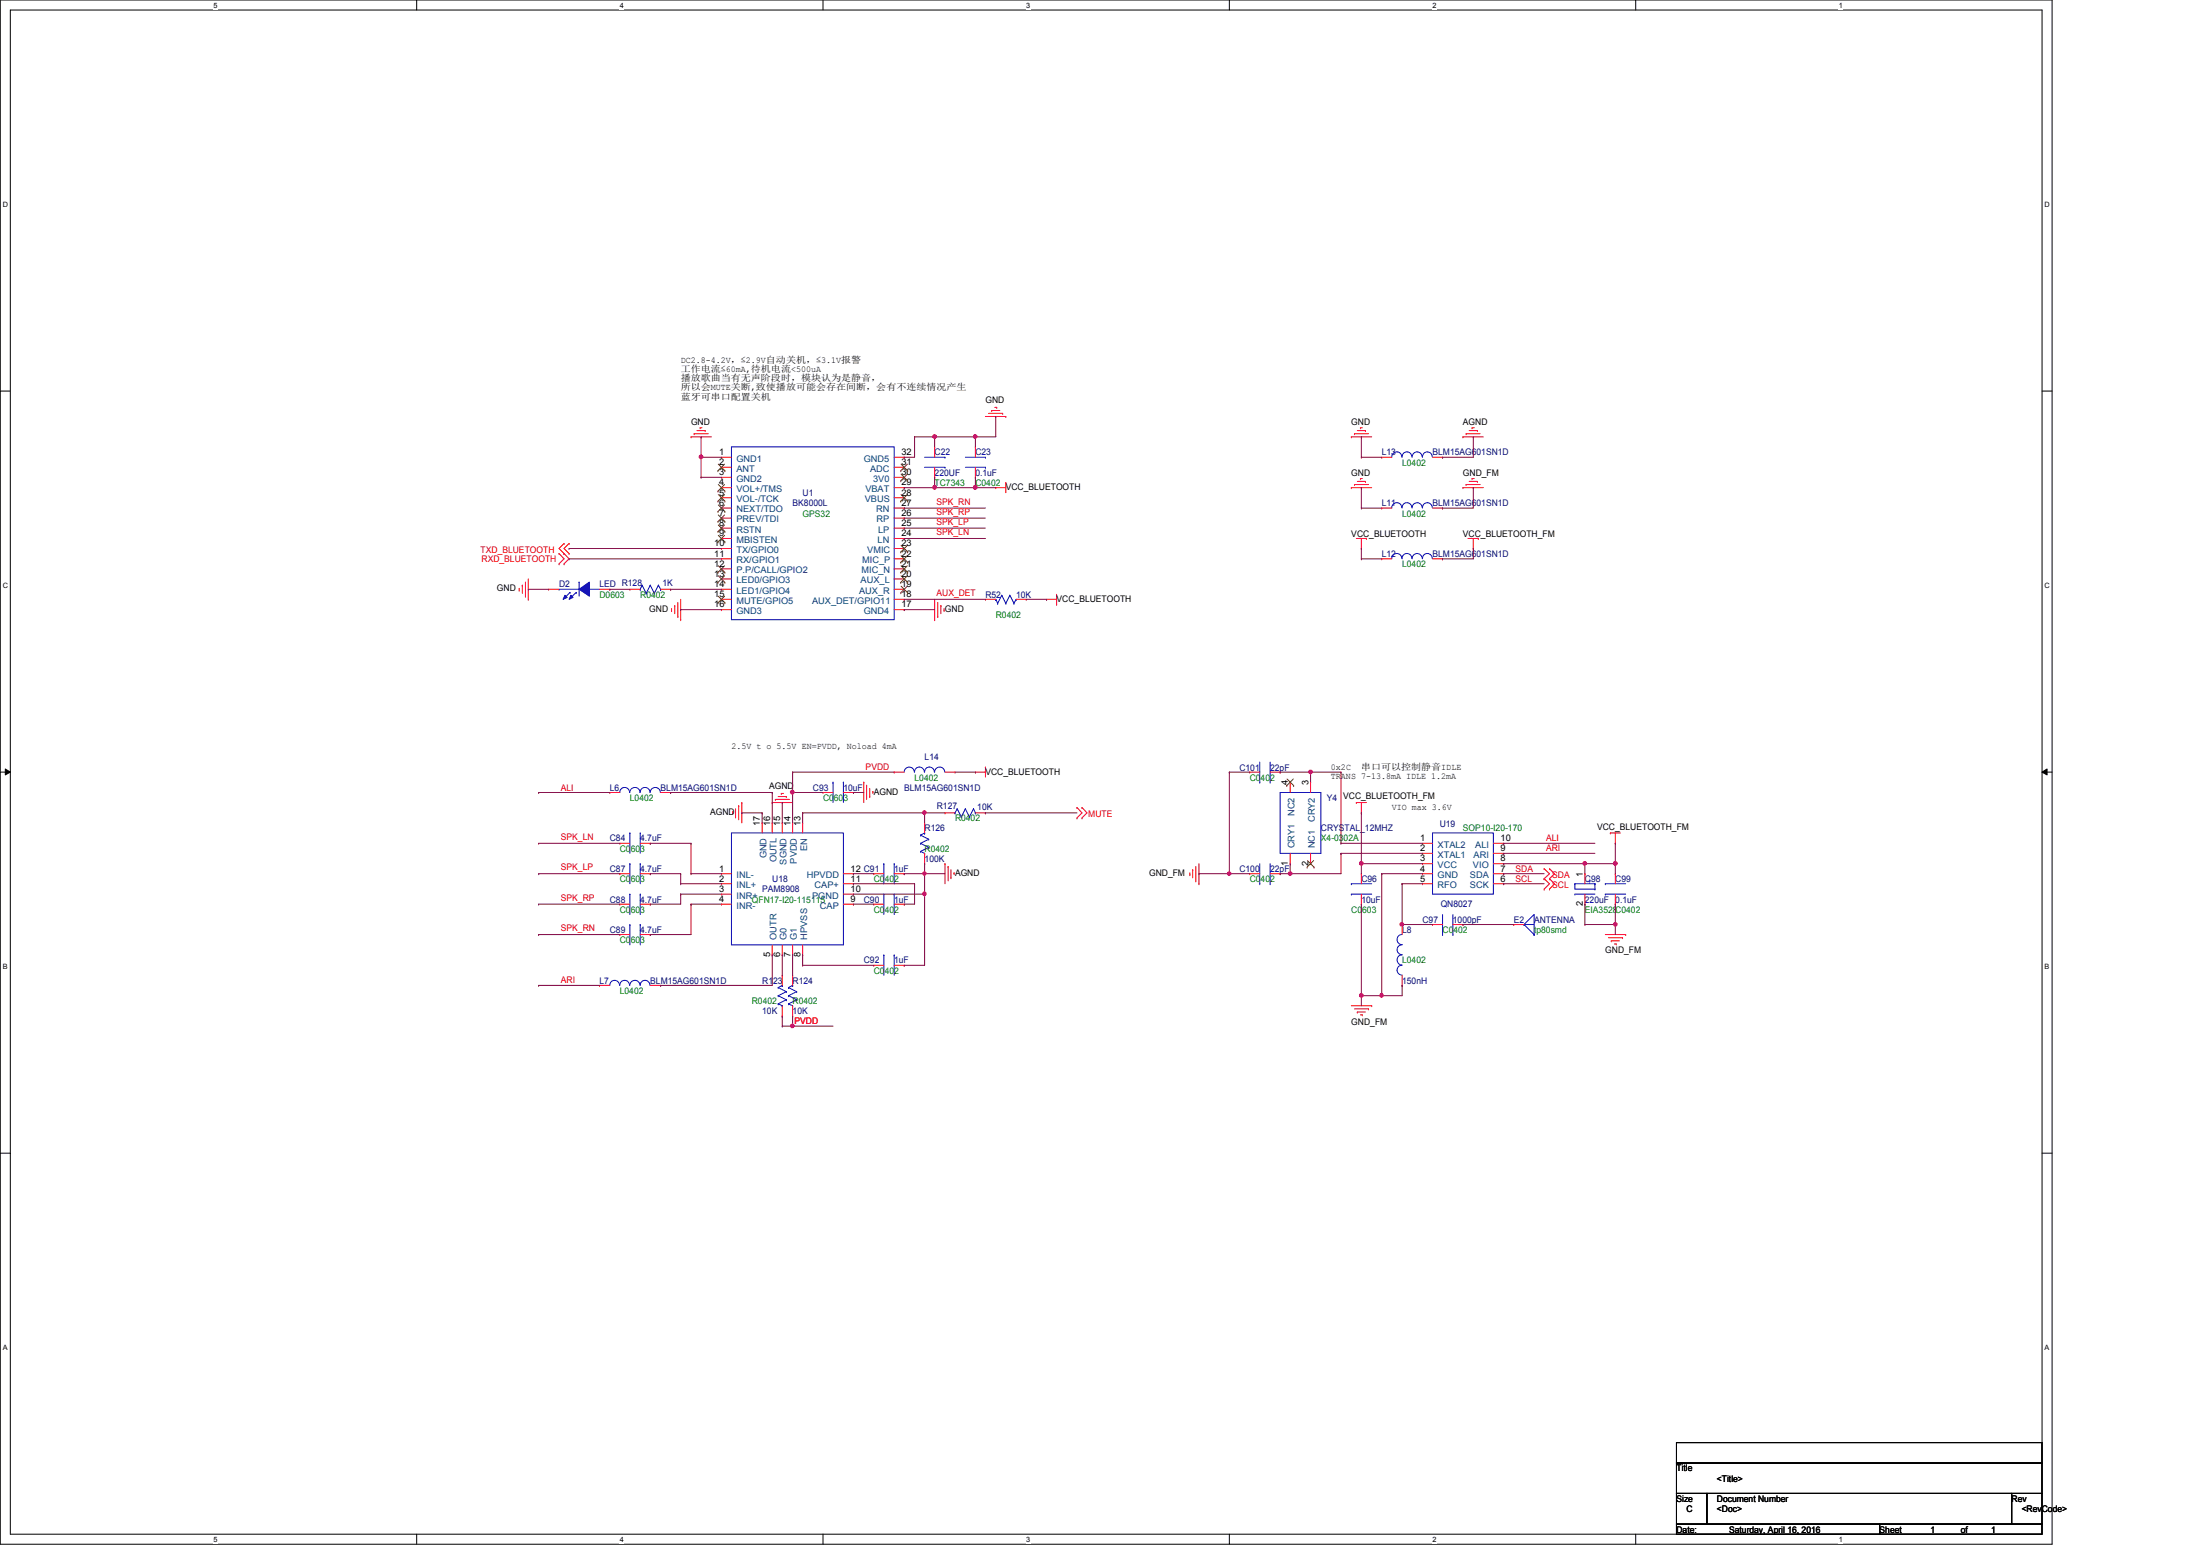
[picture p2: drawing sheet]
<svg xmlns="http://www.w3.org/2000/svg" width="297mm" height="210mm" viewBox="0 0 297 210" stroke-linecap="round" stroke-linejoin="round" font-family="sans-serif">
<path d="M0 0h277.1v208.4h-277.1zM1.4 1.4h274.3v205.7h-274.3z" fill="none" stroke="#000" stroke-width=".14"/>
<g fill="#fff">
<path d="M28.8 .1h.6v1.1h-.6z"/>
<path d="M28.8 207.2h.6v1.1h-.6z"/>
</g>
<path d="M56.3 0v1.4M56.3 207.1v1.3" fill="none" stroke="#000" stroke-width=".14"/>
<g fill="#fff">
<path d="M83.7 .1h.5v1.1h-.5z"/>
<path d="M83.7 207.2h.5v1.1h-.5z"/>
</g>
<path d="M111.1 0v1.4M111.1 207.1v1.3" fill="none" stroke="#000" stroke-width=".14"/>
<g fill="#fff">
<path d="M138.6 .1h.5v1.1h-.5z"/>
<path d="M138.6 207.2h.5v1.1h-.5z"/>
</g>
<path d="M166 0v1.4M166 207.1v1.3" fill="none" stroke="#000" stroke-width=".14"/>
<g fill="#fff">
<path d="M193.4 .1h.6v1.1h-.6z"/>
<path d="M193.4 207.2h.6v1.1h-.6z"/>
</g>
<path d="M220.8 0v1.4M220.8 207.1v1.3" fill="none" stroke="#000" stroke-width=".14"/>
<g fill="#fff">
<path d="M248.3 .1h.5v1.1h-.5z"/>
<path d="M248.3 207.2h.5v1.1h-.5z"/>
<path d="M.4 27.1h.7v1.1h-.7z"/>
<path d="M276.1 27.1h.7v1.1h-.7z"/>
<path d="M.4 78.5h.7v1.1h-.7z"/>
<path d="M276.1 78.5h.7v1.1h-.7z"/>
</g>
<path d="M0 52.8h1.4M275.7 52.8h1.4" fill="none" stroke="#000" stroke-width=".14"/>
<g fill="#fff">
<path d="M.4 129.9h.6v1.1h-.6z"/>
<path d="M276.1 129.9h.6v1.1h-.6z"/>
</g>
<path d="M0 104.2h1.4M.7 103.8l.7 .4-.7 .4zM275.7 104.2l.7-.4v.8zM275.7 104.2h1.4" fill="none" stroke="#000" stroke-width=".14"/>
<path d="M.7 103.8l.7 .4-.7 .4zM275.7 104.2l.7-.4v.8z" fill="#000"/>
<g fill="#fff">
<path d="M.4 181.4h.6v1.1h-.6z"/>
<path d="M276.1 181.4h.6v1.1h-.6z"/>
</g>
<path d="M0 155.7h1.4M275.7 155.7h1.4M226.4 194.7h49.3v2.8h-49.3zM226.4 197.5h49.3v4.1h-49.3zM226.4 201.6h4.1v4.1h-4.1zM226.4 205.7h27.4v1.4h-27.4zM230.5 201.6h41.1v4.1h-41.1zM253.8 205.7h21.9v1.4h-21.9zM271.6 201.6h4.1v4.1h-4.1z" fill="none" stroke="#000" stroke-width=".14"/>
<g fill="none" stroke="#f00" stroke-width=".14">
<path d="M93.3 59h.1M93.3 59h2.8M93.7 58.5h.1M93.7 58.5h1.9M94.1 58.1h1.1M94.5 57.7h.1M94.5 57.7h.3M95.2 58.1h.1M133.1 56.2h2.7M133.5 55.8h1.9M133.9 55.4h.1M133.9 55.4h1.1"/>
<path d="M134.3 55h.3M134.6 55h.1M135.4 55.8h.1M135.8 56.2h.1M182.5 59h.1M182.5 59h2.7M182.9 58.5h.1M182.9 58.5h1.9M183.3 58.1h1.1M183.7 57.7h.1M183.7 57.7h.2M184.4 58.1h.1"/>
<path d="M197.5 59h.1M197.5 59h2.8M197.9 58.5h.1M197.9 58.5h2M198.4 58.1h1.1M198.8 57.7h.1M198.8 57.7h.2M199.5 58.1h.1M70.1 79.7h.1M70.1 79.4v.3M70.5 79h.1M70.5 79v1.1"/>
<path d="M70.9 78.6v1.9M71.3 78.1v2.8M75.5 76.1h.1M75.5 74.7h.1M75.5 74.7l.7 .7-.7 .7M76.2 74.7h.1M76.2 76.1h.1M76.2 73.4h.1M76.2 74.7l.6 .7-.6 .7M76.2 73.4l-.7 .6 .7 .7M76.8 73.4h.1M76.8 74.7h.1"/>
<path d="M76.8 73.4l-.6 .6 .6 .7M85 79.5h.1M85 79.5h1.4M89.2 79.5h1.3M90.5 79.5h.1M126.2 60.3h.1M126.2 64.4h.1M126.2 60.3v1.4M126.2 63.1v1.3M131.7 60.3h.1M131.7 64.4h.1M131.7 60.3v1.4"/>
<path d="M131.7 63.1v1.3M134.4 65.8h.1M134.4 65.8h1.4M135.8 65.2h.1M135.8 65.2v1.3M182.5 65.8h.1M182.5 65.8h2.7M182.9 65.4h.1M182.9 65.4h1.9M183.1 72.7h1.4M183.3 65h1.1M183.7 64.6h.1"/>
<path d="M183.7 64.6h.2M183.8 74h.1M183.8 72.7v1.3M184.4 65h.1M184.5 72.7h.1M186.6 68.6h.1M186.6 68.6h1.3M193.4 68.6h1.4M194.8 68.6h.1M197.5 65.8h.1M197.5 65.8h2.8M197.9 65.4h.1"/>
<path d="M197.9 65.4h2M198.2 72.7h1.4M198.4 65h1.1M198.8 64.6h.1M198.8 64.6h.2M198.9 74h.1M198.9 72.7v1.3M199.5 65h.1M199.6 72.7h.1M70.9 80.5h.1M71.3 80.9h.1M90.7 82.4h.1"/>
<path d="M90.7 82.1v.3M91.1 81.7h.1M91.1 81.7v1.1M91.5 83.2h.1M91.5 81.3v1.9M91.9 83.7h.1M91.9 80.9v2.8M126.2 83.7h.1M126.2 80.9v2.8M126.6 83.2h.1M126.6 81.3v1.9M127 81.7h.1"/>
<path d="M127 81.7v1.1M127.5 82.4h.1M127.5 82.1v.3M141.3 80.9h.1M141.3 80.9h1.4M142.7 81.6h.1M142.7 80.2v1.4M82.3 107h.1M82.3 107h1.4M83.7 117.9h.1M83.7 117.9h1.3M86.4 117.9h1.4"/>
<path d="M87.8 117.9h.1M89.2 107h1.3M90.5 107h.1M97.4 117.9h.1M97.4 119.3h.1M97.4 117.9h1.4M97.4 119.3h1.4M98.9 109.6h.1M98.9 109.6v.3M99.3 110.3h.1M99.3 109.2v1.1M99.7 108.8h.1"/>
<path d="M99.7 108.8v1.9M100.2 108.3h.1M100.2 108.3v2.8M102.9 111.1h.1M102.9 111.1v1.3M104.3 108.3h.1M104.3 111.1h.1M104.3 108.3h2.7M104.3 111.1v1.3M104.7 107.9h.1M104.7 107.9h1.9M105.1 107.5h1.1"/>
<path d="M105.5 107.1h.1M105.5 107.1h.3M105.6 111.1h.1M105.6 111.1v1.3M106.2 107.5h.1M107 111.1h.1M107 111.1v1.3M108.4 111.1h.1M108.4 111.1v1.3M111.1 107h.1M111.1 107h1.4M113.9 117.9h1.3"/>
<path d="M113.9 107h1.3M113.9 119.3h1.3M115.2 107h.1M115.2 119.3h.1M115.2 117.9h.1M116.6 105.6h.1M116.6 105.6v2.7M117 106h.1M117 106v1.9M117.4 107.5h.1M117.4 106.4v1.1M117.9 106.8h.1"/>
<path d="M117.9 106.8v.3M118 117.9h.1M118 117.9h1.3M120.7 117.9h1.4M122.1 117.9h.1M124.8 116.6h.1M124.8 111.1h.1M124.8 111.1v1.3M124.8 115.2v1.4M127.6 116.6h.1M127.6 116.6v2.7M128 117h.1"/>
<path d="M128 117v1.9M128.4 118.5h.1M128.4 117.4v1.1M128.8 117.8h.1M128.8 117.8v.3M131.7 104.2h.1M131.7 104.2h1.4M133.1 103.5h.1M133.1 103.5v1.4M145.4 109h.1M145.4 110.4h.1M145.4 109l.7 .7-.7 .7"/>
<path d="M146.1 109h.1M146.1 110.4h.1M146.1 109l.7 .7-.7 .7M160.7 118.1h.1M160.7 117.8v.3M161 117.4h.1M161 117.4v1.1M161.5 118.9h.1M161.5 117v1.9M161.9 119.3h.1M161.9 116.6v2.7M168.7 117.9h.1"/>
<path d="M168.7 104.2h.1M168.7 104.2h1.4M168.7 117.9h1.4M171.5 104.2h1.3M171.5 117.9h1.3M172.8 117.9h.1M172.8 104.2h.1M174.2 116.6h.1M174.2 105.6h.1M174.2 105.6v1.4M174.2 115.2v1.4M176.9 116.6h.1"/>
<path d="M176.9 105.6h.1M176.9 105.6v1.4M176.9 115.2v1.4M183.1 108.3h.1M183.1 108.3h1.4M183.8 109.7h.1M183.8 117.9h.1M183.8 108.3v1.4M183.8 117.9v1.4M192.1 113.8h.1M192.1 115.2h.1M192.1 116.6h.1"/>
<path d="M192.1 117.9h.1M192.1 119.3h.1M192.1 117.9h1.3M192.1 119.3h1.3M192.1 113.8h1.3M192.1 115.2h1.3M192.1 116.6h1.3M201.6 117.9h1.4M201.6 119.3h1.4M201.6 113.8h1.4M201.6 115.2h1.4M201.6 116.6h1.4"/>
<path d="M203 119.3h.1M203 117.9h.1M203 116.6h.1M203 115.2h.1M203 113.8h.1M208.5 117.3h.1M208.5 118.6h.1M208.5 117.3l.7 .6-.7 .7M208.5 118.6l.7 .7-.7 .7M209.2 117.3h.1M209.2 118.6h.1M209.2 117.3l.7 .6-.7 .7"/>
<path d="M209.2 118.6l.7 .7-.7 .7M217.4 112.4h.1M217.4 112.4h1.4M218.1 113.8h.1M218.1 117.9h.1M218.1 112.4v1.4M218.1 117.9v1.4M83.7 122h.1M83.7 126.2h.1M83.7 126.2h1.3M83.7 122h1.3M86.4 126.2h1.4"/>
<path d="M86.4 122h1.4M87.8 122h.1M87.8 126.2h.1M97.4 120.7h.1M97.4 122h.1M97.4 122h1.4M97.4 120.7h1.4M104.3 128.9h.1M104.3 127.6v1.3M105.6 137.2h.1M105.6 131.7h.1M105.6 128.9h.1"/>
<path d="M105.6 127.6v1.3M105.6 131.7v1.3M105.6 135.8v1.4M107 128.9h.1M107 137.2h.1M107 131.7h.1M107 127.6v1.3M107 131.7v1.3M107 135.8v1.4M108.4 128.9h.1M108.4 127.6v1.3M113.9 122h1.3"/>
<path d="M113.9 120.7h1.3M115.2 122h.1M115.2 120.7h.1M118 130.3h.1M118 122h.1M118 130.3h1.3M118 122h1.3M120.7 130.3h1.4M120.7 122h1.4M122.1 130.3h.1M122.1 122h.1M182.5 135.8h2.7"/>
<path d="M182.9 136.2h1.9M183.3 136.6h.1M183.3 136.6h1.1M183.7 137h.2M183.8 122h.1M183.8 120.7v1.3M183.9 137h.1M184.8 136.2h.1M185.2 135.8h.1M193.4 124.8h.1M193.4 124.8h1.4M196.2 124.8h1.3"/>
<path d="M197.5 124.8h.1M204.4 124.8h.1M204.4 124.8h1.4M208.5 120h.1M209.2 120h.1M216.7 126.2h2.8M217.2 126.6h1.9M217.5 127h.1M217.5 127h1.1M218 127.4h.2M218.1 122h.1M218.1 120.7v1.3"/>
<path d="M218.2 127.4h.1M219.1 126.6h.1M219.5 126.2h.1"/>
</g>
<g fill="none" stroke="#00f" stroke-width=".14">
<path d="M75.5 79.5h.1M75.5 79.5h2.7M78.2 78.6h.1M78.2 78.6v1.9M79.6 79.5h.1M79.6 79.5h1.3M86.4 79.5h.1M86.7 79h.1M86.7 79l.5 1.1M86.7 79l-.3 .5M87.8 79h.1M87.8 79l.5 1.1"/>
<path d="M87.8 79l-.6 1.1M88.9 79h.1M88.9 79l-.6 1.1M88.9 79l.3 .5M89.2 79.5h.1M124.8 61.7h2.8M124.8 63.1h2.8M127.6 61.7h.1M127.6 63.1h.1M130.3 61.7h2.8M130.3 63.1h2.8M133.1 61.7h.1"/>
<path d="M133.1 63.1h.1M189.3 68.5a.68 .68 0 0 0-.7-.6 .68 .68 0 0 0-.7 .7M190.6 68.5a.66 .66 0 0 0-.7-.6 .66 .66 0 0 0-.6 .7M192 68.5a.68 .68 0 0 0-.7-.6 .68 .68 0 0 0-.6 .7M193.4 68.5a.66 .66 0 0 0-.7-.6 .66 .66 0 0 0-.6 .7M87.2 80.1h.1M88.3 80.1h.1M83.7 107a.66 .66 0 0 1 .6-.7 .66 .66 0 0 1 .7 .7M85 116.6h.1M85 107a.68 .68 0 0 1 .7-.7 .68 .68 0 0 1 .7 .7M85 116.6v2.7M86.4 116.6h.1"/>
<path d="M86.4 107a.66 .66 0 0 1 .7-.7 .66 .66 0 0 1 .7 .7M86.4 116.6v2.7M87.8 107a.68 .68 0 0 1 .7-.7 .68 .68 0 0 1 .7 .7M98.8 112.4h15.1v15.2h-15.1zM112.5 105.6h.1M112.5 105.6v2.7M113.9 105.6h.1M113.9 105.6v2.7M119.3 116.6h.1M119.3 116.6v2.7M120.7 116.6h.1M120.7 116.6v2.7"/>
<path d="M124.3 114.9h.1M124.3 113.8h.1M124.3 112.7h.1M124.3 114.9l.5 .3M124.3 113.8l1.1 .6M124.3 112.7l1.1 .6M124.8 112.4h.1M124.8 115.2h.1M124.8 112.4l-.5 .3M125.4 113.3h.1M125.4 114.4h.1M125.4 113.3l-1.1 .5"/>
<path d="M125.4 114.4l-1.1 .5M170.1 119.3h.1M170.1 105.6h.1M170.1 102.9v2.7M170.1 116.6v2.7M171.5 119.3h.1M171.5 105.6h.1M171.5 102.9v2.7M171.5 116.6v2.7M172.8 107h5.5v8.2h-5.5zM182.5 119.3h.1M182.5 119.3h2.7"/>
<path d="M193.4 112.4h8.2v8.3h-8.2zM216.7 119.3h.1M216.7 119.3h2.8M85 120.7h.1M85 124.8h.1M85 120.7v2.7M85 124.8v2.8M86.4 120.7h.1M86.4 124.8h.1M86.4 120.7v2.7M86.4 124.8v2.8M105.1 135.5h.1"/>
<path d="M105.1 134.4h.1M105.1 133.3h.1M105.1 135.5l.5 .3M105.1 134.4l1.1 .6M105.1 133.3l1.1 .6M105.6 133h.1M105.6 135.8h.1M105.6 133l-.5 .3M106.2 133.9h.1M106.2 135h.1M106.2 133.9l-1.1 .5M106.2 135l-1.1 .5"/>
<path d="M106.5 135.5h.1M106.5 134.4h.1M106.5 133.3h.1M106.5 135.5l.5 .3M106.5 134.4l1.1 .6M106.5 133.3l1.1 .6M107 133h.1M107 135.8h.1M107 133l-.5 .3M107.6 133.9h.1M107.6 135h.1M107.6 133.9l-1.1 .5"/>
<path d="M107.6 135l-1.1 .5M119.3 128.9h.1M119.3 120.7h.1M119.3 120.7v2.7M119.3 128.9v2.8M120.7 128.9h.1M120.7 120.7h.1M120.7 120.7v2.7M120.7 128.9v2.8M182.5 120.7h.1M182.5 120.7h2.7M194.8 126.2h.1"/>
<path d="M194.8 123.4v2.8M196.2 126.2h.1M196.2 123.4v2.8M205.8 124.8h.1M205.8 124.8l1.3-1.4v2.8M205.8 124.8l1.3 1.4M205.8 124.8h1.3M207.1 126.2h.1M216.7 120.7h.1M216.7 120.7h2.8"/>
</g>
<path d="M173.7 106h.1M173.8 105.2l.9 .8M174.6 105.2l-.9 .8M174.7 106h.1M176.5 117.1h.1M176.5 116.2l.9 .9M177.4 116.2l-.9 .9M177.4 117.1h.1" fill="none" stroke="#804000" stroke-width=".14"/>
<path d="M78.2 79.5l1.4-.9v1.9z" fill-rule="evenodd" fill="#00f"/>
<path d="M78.2 79.5l1.4-.9v1.9z" fill="none" stroke="#00f" stroke-width=".14"/>
<path d="M76.3 80.3l.3 .3-.6 .3z" fill-rule="evenodd" fill="#00f"/>
<path d="M76.3 80.3l.3 .3-.6 .3z" fill="none" stroke="#00f" stroke-width=".14"/>
<path d="M77.1 80.3l.3 .3-.6 .3z" fill-rule="evenodd" fill="#00f"/>
<g fill="none" stroke="#00f" stroke-width=".14">
<path d="M77 80h.1M77 80l-.8 .8M77.8 80h.1M77.8 80l-.8 .8M98.8 60.3h21.9v23.4h-21.9zM189.3 61.7a.68 .68 0 0 0-.7-.7 .68 .68 0 0 0-.7 .7M189.3 75.4a.68 .68 0 0 0-.7-.7 .68 .68 0 0 0-.7 .7M190.6 61.7a.66 .66 0 0 0-.7-.7 .66 .66 0 0 0-.6 .7M190.6 75.4a.66 .66 0 0 0-.7-.7 .66 .66 0 0 0-.6 .7M192 61.7a.68 .68 0 0 0-.7-.7 .68 .68 0 0 0-.6 .7M192 75.4a.68 .68 0 0 0-.7-.7 .68 .68 0 0 0-.6 .7M193.4 61.7a.66 .66 0 0 0-.7-.7 .66 .66 0 0 0-.6 .7"/>
<path d="M193.4 75.4a.66 .66 0 0 0-.7-.7 .66 .66 0 0 0-.6 .7M77.1 80.3l.3 .3-.6 .3zM134.4 80.9h.1M134.4 80.9l.3 .5M134.7 81.4h.1M135.3 80.3h.1M135.3 80.3l.5 1.1M135.3 80.3l-.6 1.1M135.8 81.4h.1M136.4 80.3h.1M136.4 80.3l.5 1.1M136.4 80.3l-.6 1.1"/>
<path d="M136.9 81.4h.1M137.2 80.9h.1M137.2 80.9l-.3 .5M85 112.4h.1M85 112.4v2.8M86.4 112.4h.1M86.4 112.4v2.8M122.1 104.2a.68 .68 0 0 1 .7-.7 .68 .68 0 0 1 .6 .7M123.5 104.2a.66 .66 0 0 1 .6-.7 .66 .66 0 0 1 .7 .7M124.8 104.2a.66 .66 0 0 1 .7-.7 .66 .66 0 0 1 .6 .7M126.2 104.2a.68 .68 0 0 1 .7-.7 .68 .68 0 0 1 .6 .7M128.9 109.7h.1"/>
<path d="M129.2 109.2h.1M129.2 109.2l.6 1.1M129.2 109.2l-.3 .5M129.8 110.3h.1M130.3 109.2h.1M130.3 109.2l.6 1.1M130.3 109.2l-.5 1.1M130.9 110.3h.1M131.4 109.2h.1M131.4 109.2l-.5 1.1M131.4 109.2l.3 .5M131.7 109.7h.1"/>
<path d="M212.6 119.3h.1M212.6 119.3h2.7M212.6 119.3v.7h2.7M215.3 119.3h.1M215.3 119.3v.7M82.3 133a.66 .66 0 0 1 .7-.7 .66 .66 0 0 1 .6 .7M83.7 133a.66 .66 0 0 1 .6-.7 .66 .66 0 0 1 .7 .7M85 133a.68 .68 0 0 1 .7-.7 .68 .68 0 0 1 .7 .7M86.4 133a.66 .66 0 0 1 .7-.7 .66 .66 0 0 1 .7 .7M189.3 130.3a.66 .66 0 0 0-.7 .7 .66 .66 0 0 0 .7 .6M189.3 128.9a.68 .68 0 0 0-.7 .7 .68 .68 0 0 0 .7 .7M189.3 127.6a.66 .66 0 0 0-.7 .6 .66 .66 0 0 0 .7 .7"/>
<path d="M189.3 126.2a.68 .68 0 0 0-.7 .6 .68 .68 0 0 0 .7 .7M212.6 120.7h.1M212.6 120.7h2.7M215.3 120h.1"/>
</g>
<g fill="none" stroke="#f00" stroke-width=".14">
<path d="M74.1 79.5h.1M74.1 79.5h1.4M80.9 79.5h1.4M82.3 79.5h.1M97.4 61.7h.1M97.4 63.1h.1M97.4 64.4h.1M97.4 65.8h.1M97.4 67.2h.1M97.4 68.6h.1M97.4 69.9h.1M97.4 71.3h.1"/>
<path d="M97.4 72.7h.1M97.4 74h.1M97.4 75.4h.1M97.4 76.8h.1M97.4 78.1h.1M97.4 79.5h.1M97.4 79.5h1.4M97.4 61.7h1.4M97.4 75.4h1.4M97.4 63.1h1.4M97.4 64.4h1.4M97.4 65.8h1.4"/>
<path d="M97.4 67.2h1.4M97.4 68.6h1.4M97.4 69.9h1.4M97.4 71.3h1.4M97.4 72.7h1.4M97.4 74h1.4M97.4 76.8h1.4M97.4 78.1h1.4M120.7 79.5h1.4M120.7 61.7h1.4M120.7 75.4h1.4M120.7 63.1h1.4"/>
<path d="M120.7 64.4h1.4M120.7 65.8h1.4M120.7 67.2h1.4M120.7 68.6h1.4M120.7 69.9h1.4M120.7 71.3h1.4M120.7 72.7h1.4M120.7 74h1.4M120.7 76.8h1.4M120.7 78.1h1.4M122.1 79.5h.1M122.1 78.1h.1"/>
<path d="M122.1 76.8h.1M122.1 75.4h.1M122.1 74h.1M122.1 72.7h.1M122.1 71.3h.1M122.1 69.9h.1M122.1 68.6h.1M122.1 67.2h.1M122.1 65.8h.1M122.1 64.4h.1M122.1 63.1h.1M122.1 61.7h.1"/>
<path d="M186.6 61.7h.1M186.6 75.4h.1M186.6 61.7h1.3M186.6 75.4h1.3M193.4 61.7h1.4M193.4 75.4h1.4M194.8 61.7h.1M194.8 75.4h.1M97.4 80.9h.1M97.4 82.3h.1M97.4 80.9h1.4M97.4 82.3h1.4"/>
<path d="M120.7 80.9h1.4M120.7 82.3h1.4M122.1 82.3h.1M122.1 80.9h.1M133.1 80.9h.1M133.1 80.9h1.3M137.2 80.9h1.4M138.6 80.9h.1M83.7 113.8h.1M83.7 113.8h1.3M86.4 113.8h1.4M87.8 113.8h.1"/>
<path d="M120.7 104.2h.1M120.7 104.2h1.4M127.6 109.7h.1M127.6 109.7h1.3M127.6 104.2h1.3M128.9 104.2h.1M131.7 109.7h1.4M133.1 109.7h.1M214 117.9h.1M214 117.9v1.4M80.9 133h.1M80.9 133h1.4"/>
<path d="M87.8 133h1.4M89.2 133h.1M189.3 133h.1M189.3 124.8h.1M189.3 124.8v1.4M189.3 131.7v1.3M214 122h.1M214 120.7v1.3"/>
</g>
<g fill="none" stroke="#804000" stroke-width=".14">
<path d="M96.9 63.5h.1M96.9 66.3h.1M96.9 67.6h.1M96.9 69h.1M96.9 70.4h.1M96.9 71.8h.1M96.9 73.2h.1M96.9 77.3h.1M96.9 78.6h.1M97 62.7l.9 .8M97 65.4l.9 .9M97 66.8l.9 .8"/>
<path d="M97 68.2l.9 .8M97 69.5l.9 .9M97 70.9l.9 .9M97 72.3l.9 .9M97 76.4l.9 .9M97 77.7l.9 .9M97.8 62.7l-.9 .8M97.8 65.4l-.9 .9M97.8 66.8l-.9 .8M97.8 68.2l-.9 .8M97.8 69.5l-.9 .9M97.8 70.9l-.9 .9"/>
<path d="M97.8 72.3l-.9 .9M97.8 76.4l-.9 .9M97.8 77.7l-.9 .9M97.9 63.5h.1M97.9 66.3h.1M97.9 67.6h.1M97.9 69h.1M97.9 70.4h.1M97.9 71.8h.1M97.9 73.2h.1M97.9 77.3h.1M97.9 78.6h.1"/>
<path d="M121.6 78.6h.1M121.6 77.3h.1M121.6 75.9h.1M121.6 74.5h.1M121.6 67.6h.1M121.6 64.9h.1M121.6 63.5h.1M121.7 79.1l.9 .9M121.7 77.7l.9 .9M121.7 76.4l.9 .9M121.7 75l.9 .9M121.7 73.6l.9 .9"/>
<path d="M121.7 66.8l.9 .8M121.7 64l.9 .9M121.7 62.7l.9 .8M122.5 79.1l-.9 .9M122.5 77.7l-.9 .9M122.5 76.4l-.9 .9M122.5 75l-.9 .9M122.5 73.6l-.9 .9M122.5 66.8l-.9 .8M122.5 64l-.9 .9M122.5 62.7l-.9 .8M122.6 78.6h.1"/>
<path d="M122.6 77.3h.1M122.6 75.9h.1M122.6 74.5h.1M122.6 67.6h.1M122.6 64.9h.1M122.6 63.5h.1M96.9 81.4h.1M97 80.5l.9 .9M97.8 80.5l-.9 .9M97.9 81.4h.1M121.6 80h.1M122.6 80h.1"/>
</g>
<g fill="none" stroke="#800040" stroke-width=".14">
<path d="M94.7 64.4h.1M94.7 61.7h.1M94.7 64.4h2.7M94.7 61.7v2.7M94.7 61.7h2.7M122.1 68.6h.1M122.1 69.9h.1M122.1 71.3h.1M122.1 72.7h.1M122.1 68.6h11M122.1 69.9h11M122.1 71.3h11"/>
<path d="M122.1 72.7h11"/>
</g>
<circle cx="94.7" cy="61.7" r=".26" fill="#f0f"/>
<circle cx="94.7" cy="61.7" r=".26" fill="none" stroke="#f0f" stroke-width=".14"/>
<g fill="none" stroke="#800040" stroke-width=".14">
<path d="M94.7 59h.1M94.7 59v2.7M123.5 59h.1M123.5 59v2.7h-1.4M126.2 59h.1M126.2 59v1.3M76.8 74h.1M76.8 75.4h.1M76.8 74h20.6M76.8 75.4h20.6M122.1 65.8h.1M122.1 61.7h.1"/>
<path d="M122.1 65.8h4.1M91.9 82.3h.1M91.9 82.3h5.5M122.1 82.3h.1M122.1 80.9h.1M122.1 82.3h4.1M122.1 80.9h11"/>
</g>
<circle cx="126.2" cy="58.9" r=".26" fill="#f0f"/>
<circle cx="126.2" cy="58.9" r=".26" fill="none" stroke="#f0f" stroke-width=".14"/>
<path d="M123.5 59h.1M123.5 59h2.7M131.7 59h.1M131.7 59v1.3M131.7 64.4h.1M131.7 64.4v1.4" fill="none" stroke="#800040" stroke-width=".14"/>
<path d="M131.5 65.6l.2-.1 .2 .1-.1 .4h-.1h-.2z" fill-rule="evenodd" fill="#f0f"/>
<path d="M131.5 65.6l.2-.1 .2 .1-.1 .4h-.1h-.2z" fill="none" stroke="#f0f" stroke-width=".14"/>
<path d="M126.2 64.4h.1M126.2 64.4v1.4M174.2 117.9h.1M174.2 116.6v1.3M218.1 113.8h.1M218.1 113.8v2.8" fill="none" stroke="#800040" stroke-width=".14"/>
<circle cx="174.2" cy="117.9" r=".25" fill="#f0f"/>
<circle cx="174.2" cy="117.9" r=".25" fill="none" stroke="#f0f" stroke-width=".14"/>
<path d="M172.8 117.9h.1M172.8 117.9h1.4M176.9 104.2h.1M176.9 104.2v1.4" fill="none" stroke="#800040" stroke-width=".14"/>
<circle cx="177" cy="104.2" r=".25" fill="#f0f"/>
<circle cx="177" cy="104.2" r=".25" fill="none" stroke="#f0f" stroke-width=".14"/>
<g fill="none" stroke="#800040" stroke-width=".14">
<path d="M131.7 65.8h.1M131.7 65.8h2.7M72.7 113.8h.1M72.7 117.9h.1M72.7 113.8h11M72.7 117.9h11M87.8 113.8h.1M87.8 117.9h.1M87.8 113.8h5.5M87.8 117.9h4.1M90.5 107h.1M90.5 107h13.8"/>
<path d="M91.9 117.9h.1M91.9 119.3h.1M91.9 117.9v1.4M91.9 119.3h5.5M93.3 113.8h.1M93.3 117.9h.1M93.3 113.8v4.1M93.3 117.9h4.1M100.2 109.7h.1M100.2 109.7h2.7M102.9 109.7h.1M102.9 109.7v1.4"/>
<path d="M104.3 107h.1M104.3 107v4.1M172.8 104.2h.1M172.8 104.2h4.1M72.7 122h.1M72.7 126.2h.1M72.7 122h11M72.7 126.2h11M87.8 122h.1M87.8 126.2h.1M89.2 133h.1M91.9 120.7h.1"/>
<path d="M91.9 120.7v1.3h-4.1M91.9 120.7h5.5M93.3 122h.1M93.3 122v4.2h-5.5M93.3 122h4.1M104.3 128.9h.1M104.3 128.9v4.1h-15.1"/>
</g>
<path d="M131.5 65.6l.2-.1 .2 .1-.1 .4h-.1h-.2z" fill-rule="evenodd" fill="#f0f"/>
<path d="M131.5 65.6l.2-.1 .2 .1-.1 .4h-.1h-.2z" fill="none" stroke="#f0f" stroke-width=".14"/>
<g fill="none" stroke="#800040" stroke-width=".14">
<path d="M134.4 56.2h.1M134.4 56.2v2.8M115.2 119.3h.1M115.2 117.9h.1M115.2 119.3h8.3M115.2 117.9h2.8M122.1 117.9h.1M122.1 117.9h5.5M123.5 119.3h.1M123.5 119.3v2.7h-1.4M124.8 117.9h.1M124.8 117.9v2.8h-9.6"/>
<path d="M115.2 122h.1M115.2 120.7h.1M115.2 122h2.8M122.1 122h.1"/>
</g>
<path d="M124.6 117.7h.4v.2v.2l-.2 .1-.2-.1z" fill-rule="evenodd" fill="#f0f"/>
<path d="M124.6 117.7h.4v.2v.2l-.2 .1-.2-.1z" fill="none" stroke="#f0f" stroke-width=".14"/>
<path d="M108.4 128.9h.1M108.4 130.3h.1M108.4 128.9v1.4M108.4 130.3h9.6M122.1 130.3h.1M124.8 120.7h.1M124.8 120.7v9.6h-2.7" fill="none" stroke="#800040" stroke-width=".14"/>
<path d="M124.6 120.5l.2-.1 .2 .1v.3l-.2 .1-.2-.1z" fill-rule="evenodd" fill="#f0f"/>
<path d="M124.6 120.5l.2-.1 .2 .1v.3l-.2 .1-.2-.1z" fill="none" stroke="#f0f" stroke-width=".14"/>
<g fill="none" stroke="#800040" stroke-width=".14">
<path d="M71.3 79.5h.1M71.3 79.5h2.8M82.3 79.5h.1M82.3 79.5h2.7M90.5 79.5h.1M90.5 79.5h6.9M72.7 107h.1M72.7 107h9.6M105.6 108.3h.1M105.6 108.3v2.8M107 107h.1M107 104.2h.1"/>
<path d="M107 107v4.1M107 107h4.1M107 104.2h13.7M108.4 109.7h.1M108.4 109.7v1.4M108.4 109.7h16.4M72.7 133h.1M72.7 133h8.2M105.6 128.9h.1M105.6 137.2h.1M105.6 128.9v2.8M105.6 137.2v1.3"/>
<path d="M107 128.9h.1M107 137.2h.1M107 128.9v2.8M107 137.2v1.3"/>
</g>
<circle cx="107" cy="106.9" r=".26" fill="#f0f"/>
<circle cx="107" cy="106.9" r=".26" fill="none" stroke="#f0f" stroke-width=".14"/>
<path d="M107 104.2h.1M107 104.2v2.8M115.2 107h.1M115.2 107h1.4M124.8 109.7h.1M124.8 116.6h.1M124.8 109.7v1.4M124.8 116.6v1.3M124.8 109.7h2.8" fill="none" stroke="#800040" stroke-width=".14"/>
<path d="M124.6 109.5l.2-.1 .2 .1v.4h-.2h-.2z" fill-rule="evenodd" fill="#f0f"/>
<path d="M124.6 109.5l.2-.1 .2 .1v.4h-.2h-.2z" fill="none" stroke="#f0f" stroke-width=".14"/>
<path d="M133.1 109.7h.1M133.1 109.7h12.3M166 104.2h.1M166 104.2v13.7M105.6 138.5h.1M105.6 138.5h1.4" fill="none" stroke="#800040" stroke-width=".14"/>
<path d="M165.8 117.7h.3l.1 .2-.1 .2-.2 .1-.1-.1z" fill-rule="evenodd" fill="#f0f"/>
<path d="M165.8 117.7h.3l.1 .2-.1 .2-.2 .1-.1-.1z" fill="none" stroke="#f0f" stroke-width=".14"/>
<g fill="none" stroke="#800040" stroke-width=".14">
<path d="M161.9 117.9h.1M161.9 117.9h6.8M166 117.9h.1M166 104.2h.1M166 104.2h2.7M174.2 117.9h.1M176.9 104.2h.1M176.9 104.2h4.2M181.1 104.2h.1M181.1 113.8h.1M181.1 115.2h.1M181.1 115.2v2.7h-6.9"/>
<path d="M181.1 104.2v9.6M181.1 113.8h11M181.1 115.2h11M183.8 134.4h.1M183.8 134.4v1.4"/>
</g>
<circle cx="183.8" cy="134.4" r=".26" fill="#f0f"/>
<circle cx="183.8" cy="134.4" r=".26" fill="none" stroke="#f0f" stroke-width=".14"/>
<path d="M183.8 109.7h.1M183.8 116.6h.1M183.8 109.7v6.9M183.8 116.6h8.3" fill="none" stroke="#800040" stroke-width=".14"/>
<circle cx="183.8" cy="116.5" r=".26" fill="#f0f"/>
<circle cx="183.8" cy="116.5" r=".26" fill="none" stroke="#f0f" stroke-width=".14"/>
<path d="M183.8 65.8h.1M183.8 68.6h.1M183.8 65.8v2.8M183.8 68.6h2.8M194.8 68.6h.1M198.9 65.8h.1M198.9 65.8v2.8h-4.1M183.8 116.6h.1M183.8 116.6v1.3M186.6 117.9h.1M186.6 117.9h5.5M186.6 117.9v16.5" fill="none" stroke="#800040" stroke-width=".14"/>
<path d="M186.4 134.2l.1-.1 .2 .1v.3l-.2 .1-.1-.1z" fill-rule="evenodd" fill="#f0f"/>
<path d="M186.4 134.2l.1-.1 .2 .1v.3l-.2 .1-.1-.1z" fill="none" stroke="#f0f" stroke-width=".14"/>
<path d="M183.8 74h.1M183.8 75.4h.1M183.8 74v1.4M183.8 75.4h2.8M194.8 75.4h.1M198.9 74h.1M198.9 74v1.4h-4.1M189.3 119.3h.1M189.3 119.3v5.5M186.6 134.4h.1M186.6 134.4h2.7" fill="none" stroke="#800040" stroke-width=".14"/>
<circle cx="189.3" cy="124.8" r=".25" fill="#f0f"/>
<circle cx="189.3" cy="124.8" r=".25" fill="none" stroke="#f0f" stroke-width=".14"/>
<g fill="none" stroke="#800040" stroke-width=".14">
<path d="M189.3 119.3h.1M189.3 119.3h2.8M203 116.6h.1M203 116.6h11M214 116.6h.1M214 116.6v1.3M183.8 122h.1M183.8 122v12.4M189.3 124.8h.1M189.3 133h.1M189.3 124.8h4.1M189.3 133v1.4"/>
<path d="M197.5 124.8h.1M197.5 124.8h6.9"/>
</g>
<path d="M213.8 116.4l.1-.1 .3 .1-.1 .3-.2 .1-.1-.1z" fill-rule="evenodd" fill="#f0f"/>
<path d="M213.8 116.4l.1-.1 .3 .1-.1 .3-.2 .1-.1-.1z" fill="none" stroke="#f0f" stroke-width=".14"/>
<path d="M214 116.6h.1M214 116.6h4.1" fill="none" stroke="#800040" stroke-width=".14"/>
<circle cx="218.1" cy="116.5" r=".26" fill="#f0f"/>
<circle cx="218.1" cy="116.5" r=".26" fill="none" stroke="#f0f" stroke-width=".14"/>
<path d="M218.1 116.6h.1M218.1 116.6v1.3M214 122h.1M214 124.8h.1M214 122v2.8M214 124.8h4.1M218.1 122h.1M218.1 124.8h.1M218.1 122v4.2" fill="none" stroke="#800040" stroke-width=".14"/>
<circle cx="218.1" cy="124.8" r=".25" fill="#f0f"/>
<circle cx="218.1" cy="124.8" r=".25" fill="none" stroke="#f0f" stroke-width=".14"/>
<g fill="none" stroke="#800040" stroke-width=".14">
<path d="M126.2 59h5.5M131.7 59h.1M183.8 59h.1M183.8 59v2.7M198.9 59h.1M198.9 59v2.7h-4.1M183.8 61.7h.1M183.8 61.7h2.8M194.8 61.7h.1M203 117.9h.1M203 119.3h.1M203 113.8h.1"/>
<path d="M203 115.2h.1M203 117.9h5.5M203 119.3h5.5M203 113.8h12.3M203 115.2h12.3M183.8 134.4h.1M183.8 134.4h2.8"/>
</g>
<path d="M131.5 58.7h.2l.2 .1-.1 .3-.1 .1-.2-.1z" fill-rule="evenodd" fill="#f0f"/>
<path d="M131.5 58.7h.2l.2 .1-.1 .3-.1 .1-.2-.1z" fill="none" stroke="#f0f" stroke-width=".14"/>
<path d="M131.7 59h.1M131.7 59h2.7M126.2 65.8h.1M126.2 65.8h5.5" fill="none" stroke="#800040" stroke-width=".14"/>
<circle cx="126.2" cy="65.8" r=".26" fill="#f0f"/>
<circle cx="126.2" cy="65.8" r=".26" fill="none" stroke="#f0f" stroke-width=".14"/>
<path d="M138.6 80.9h2.7M141.3 80.9h.1M107 138.5h.1M107 138.5h5.5" fill="none" stroke="#800040" stroke-width=".14"/>
<circle cx="107" cy="138.5" r=".25" fill="#f0f"/>
<circle cx="107" cy="138.5" r=".25" fill="none" stroke="#f0f" stroke-width=".14"/>
<path d="M128.9 104.2h2.8M131.7 104.2h.1" fill="none" stroke="#800040" stroke-width=".14"/>
<circle cx="94.7" cy="61.7" r=".26" fill="#f0f"/>
<circle cx="94.7" cy="61.7" r=".26" fill="none" stroke="#f0f" stroke-width=".14"/>
<circle cx="126.2" cy="58.9" r=".26" fill="#f0f"/>
<circle cx="126.2" cy="58.9" r=".26" fill="none" stroke="#f0f" stroke-width=".14"/>
<path d="M131.5 65.6l.2-.1 .2 .1-.1 .4h-.1h-.2z" fill-rule="evenodd" fill="#f0f"/>
<path d="M131.5 65.6l.2-.1 .2 .1-.1 .4h-.1h-.2z" fill="none" stroke="#f0f" stroke-width=".14"/>
<circle cx="174.2" cy="117.9" r=".25" fill="#f0f"/>
<circle cx="174.2" cy="117.9" r=".25" fill="none" stroke="#f0f" stroke-width=".14"/>
<circle cx="177" cy="104.2" r=".25" fill="#f0f"/>
<circle cx="177" cy="104.2" r=".25" fill="none" stroke="#f0f" stroke-width=".14"/>
<path d="M131.5 65.6l.2-.1 .2 .1-.1 .4h-.1h-.2z" fill-rule="evenodd" fill="#f0f"/>
<path d="M131.5 65.6l.2-.1 .2 .1-.1 .4h-.1h-.2z" fill="none" stroke="#f0f" stroke-width=".14"/>
<path d="M124.6 117.7h.4v.2v.2l-.2 .1-.2-.1z" fill-rule="evenodd" fill="#f0f"/>
<path d="M124.6 117.7h.4v.2v.2l-.2 .1-.2-.1z" fill="none" stroke="#f0f" stroke-width=".14"/>
<path d="M124.6 120.5l.2-.1 .2 .1v.3l-.2 .1-.2-.1z" fill-rule="evenodd" fill="#f0f"/>
<path d="M124.6 120.5l.2-.1 .2 .1v.3l-.2 .1-.2-.1z" fill="none" stroke="#f0f" stroke-width=".14"/>
<circle cx="107" cy="106.9" r=".26" fill="#f0f"/>
<circle cx="107" cy="106.9" r=".26" fill="none" stroke="#f0f" stroke-width=".14"/>
<path d="M124.6 109.5l.2-.1 .2 .1v.4h-.2h-.2z" fill-rule="evenodd" fill="#f0f"/>
<path d="M124.6 109.5l.2-.1 .2 .1v.4h-.2h-.2z" fill="none" stroke="#f0f" stroke-width=".14"/>
<path d="M165.8 117.7h.3l.1 .2-.1 .2-.2 .1-.1-.1z" fill-rule="evenodd" fill="#f0f"/>
<path d="M165.8 117.7h.3l.1 .2-.1 .2-.2 .1-.1-.1z" fill="none" stroke="#f0f" stroke-width=".14"/>
<circle cx="183.8" cy="134.4" r=".26" fill="#f0f"/>
<circle cx="183.8" cy="134.4" r=".26" fill="none" stroke="#f0f" stroke-width=".14"/>
<circle cx="183.8" cy="116.5" r=".26" fill="#f0f"/>
<circle cx="183.8" cy="116.5" r=".26" fill="none" stroke="#f0f" stroke-width=".14"/>
<path d="M186.4 134.2l.1-.1 .2 .1v.3l-.2 .1-.1-.1z" fill-rule="evenodd" fill="#f0f"/>
<path d="M186.4 134.2l.1-.1 .2 .1v.3l-.2 .1-.1-.1z" fill="none" stroke="#f0f" stroke-width=".14"/>
<circle cx="189.3" cy="124.8" r=".25" fill="#f0f"/>
<circle cx="189.3" cy="124.8" r=".25" fill="none" stroke="#f0f" stroke-width=".14"/>
<path d="M213.8 116.4l.1-.1 .3 .1-.1 .3-.2 .1-.1-.1z" fill-rule="evenodd" fill="#f0f"/>
<path d="M213.8 116.4l.1-.1 .3 .1-.1 .3-.2 .1-.1-.1z" fill="none" stroke="#f0f" stroke-width=".14"/>
<circle cx="218.1" cy="116.5" r=".26" fill="#f0f"/>
<circle cx="218.1" cy="116.5" r=".26" fill="none" stroke="#f0f" stroke-width=".14"/>
<circle cx="218.1" cy="124.8" r=".25" fill="#f0f"/>
<circle cx="218.1" cy="124.8" r=".25" fill="none" stroke="#f0f" stroke-width=".14"/>
<path d="M131.5 58.7h.2l.2 .1-.1 .3-.1 .1-.2-.1z" fill-rule="evenodd" fill="#f0f"/>
<path d="M131.5 58.7h.2l.2 .1-.1 .3-.1 .1-.2-.1z" fill="none" stroke="#f0f" stroke-width=".14"/>
<circle cx="126.2" cy="65.8" r=".26" fill="#f0f"/>
<circle cx="126.2" cy="65.8" r=".26" fill="none" stroke="#f0f" stroke-width=".14"/>
<circle cx="107" cy="138.5" r=".25" fill="#f0f"/>
<circle cx="107" cy="138.5" r=".25" fill="none" stroke="#f0f" stroke-width=".14"/>
<text font-size="1.4" fill="#00f" x="214.2" y="119.3">+</text>
<g font-size="1.2">
<text x="91.9" y="49">DC2.8-4.2V，≤2.9V自自自自，≤3.1V报报</text>
<text x="91.9" y="53.9">蓝蓝串串串蓝蓝自自</text>
<text x="91.9" y="50.2">工工电工≤60mA,待自电工&lt;500uA</text>
<text x="91.9" y="51.5">播播播播播播播播播播播，模模模模模串串，</text>
<text x="91.9" y="52.7">所串所MUTE自断,致致播播串致所致致致断，所播会会会会会会会</text>
<text x="93.3" y="57.4">GND</text>
<text x="133.1" y="54.4">GND</text>
<text x="182.5" y="57.4">GND</text>
<text x="197.5" y="57.4">AGND</text>
<text x="97.1" y="61.4">1</text>
<text x="97.1" y="62.8">2</text>
<text x="97.1" y="64.1">3</text>
<text x="97.1" y="65.5">4</text>
<text x="121.7" y="65.5">29</text>
<text x="121.7" y="64.1">30</text>
<text x="121.7" y="62.8">31</text>
<text x="121.7" y="61.4">32</text>
<text x="182.5" y="64.2">GND</text>
<text x="197.5" y="64.2">GND_FM</text>
<text x="97.1" y="66.9">5</text>
<text x="97.1" y="68.3">6</text>
<text x="97.1" y="69.6">7</text>
<text x="97.1" y="71">8</text>
<text x="121.7" y="71">25</text>
<text x="121.7" y="69.6">26</text>
<text x="121.7" y="68.3">27</text>
<text x="121.7" y="66.9">28</text>
<text x="135.8" y="66.1">VCC_BLUETOOTH</text>
<text x="96.4" y="73.7">10</text>
<text x="96.4" y="75.1">11</text>
<text x="96.4" y="76.5">12</text>
<text x="96.4" y="77.9">13</text>
<text x="97.1" y="72.4">9</text>
<text x="121.7" y="77.9">20</text>
<text x="121.7" y="76.5">21</text>
<text x="121.7" y="75.1">22</text>
<text x="121.7" y="73.7">23</text>
<text x="121.7" y="72.4">24</text>
<text x="182.5" y="72.4">VCC_BLUETOOTH</text>
<text x="197.5" y="72.4">VCC_BLUETOOTH_FM</text>
<text x="67.1" y="79.8">GND</text>
<text x="87.7" y="82.6">GND</text>
<text x="96.4" y="79.2">14</text>
<text x="96.4" y="80.6">15</text>
<text x="96.4" y="82">16</text>
<text x="121.7" y="82">17</text>
<text x="121.7" y="80.6">18</text>
<text x="121.7" y="79.2">19</text>
<text x="127.6" y="82.6">GND</text>
<text x="142.7" y="81.2">VCC_BLUETOOTH</text>
<text x="98.8" y="101.1">2.5V t o 5.5V EN=PVDD, Noload 4mA</text>
<text x="103.8" y="106.5">AGND</text>
<text x="118" y="107.3">AGND</text>
<text x="133.1" y="104.6">VCC_BLUETOOTH</text>
<text x="173.9" y="106" transform="rotate(-90 173.9 106)">4</text>
<text x="176.7" y="106" transform="rotate(-90 176.7 106)">3</text>
<text x="179.7" y="105.1">TRANS 7-13.8mA IDLE 1.2mA</text>
<text x="179.7" y="103.9">0x2C</text>
<text x="181.4" y="107.8">VCC_BLUETOOTH_FM</text>
<text x="183.8" y="103.9">串串串串串串串串IDLE</text>
<text x="95.9" y="110">AGND</text>
<text x="102.6" y="111.5" transform="rotate(-90 102.6 111.5)">17</text>
<text x="104" y="111.5" transform="rotate(-90 104 111.5)">16</text>
<text x="105.3" y="111.5" transform="rotate(-90 105.3 111.5)">15</text>
<text x="106.7" y="111.5" transform="rotate(-90 106.7 111.5)">14</text>
<text x="108.1" y="111.5" transform="rotate(-90 108.1 111.5)">13</text>
<text x="187.9" y="109.3">VIO max 3.6V</text>
<text x="191.8" y="113.5">1</text>
<text x="202.6" y="113.5">10</text>
<text x="215.6" y="112">VCC_BLUETOOTH_FM</text>
<text x="97.1" y="117.6">1</text>
<text x="97.1" y="119">2</text>
<text x="114.8" y="119">11</text>
<text x="114.8" y="117.6">12 C91</text>
<text x="128.9" y="118.3">AGND</text>
<text x="155.1" y="118.3">GND_FM</text>
<text x="173.9" y="116.8" transform="rotate(-90 173.9 116.8)">1</text>
<text x="176.7" y="116.8" transform="rotate(-90 176.7 116.8)">2</text>
<text x="191.8" y="114.9">2</text>
<text x="191.8" y="116.3">3</text>
<text x="191.8" y="117.6">4</text>
<text x="191.8" y="119">5</text>
<text x="202.6" y="119">6</text>
<text x="202.6" y="117.6">7</text>
<text x="202.6" y="116.3">8</text>
<text x="202.6" y="114.9">9</text>
<text x="213.7" y="118.3" transform="rotate(-90 213.7 118.3)">1</text>
<text x="97.1" y="120.4">3</text>
<text x="97.1" y="121.8">4</text>
<text x="114.8" y="121.8">9</text>
<text x="114.8" y="120.4">10</text>
<text x="213.7" y="122.3" transform="rotate(-90 213.7 122.3)">2</text>
<text x="104" y="129.2" transform="rotate(-90 104 129.2)">5</text>
<text x="105.3" y="129.2" transform="rotate(-90 105.3 129.2)">6</text>
<text x="106.7" y="129.2" transform="rotate(-90 106.7 129.2)">7</text>
<text x="108.1" y="129.2" transform="rotate(-90 108.1 129.2)">8</text>
<text x="216.7" y="128.7">GND_FM</text>
<text x="182.5" y="138.3">GND_FM</text>
<text x="226.4" y="198.6">Title</text>
<text x="226.4" y="202.7">Size</text>
<text x="231.8" y="202.7">Document Number</text>
<text x="231.8" y="200">&lt;Title&gt;</text>
<text x="271.6" y="202.7">Rev</text>
<text x="226.4" y="206.9">Date:</text>
<text x="227.7" y="204.1">C</text>
<text x="231.8" y="204.1">&lt;Doc&gt;</text>
<text x="233.5" y="206.9">Saturday, April 16, 2016</text>
<text x="253.8" y="206.9">Sheet</text>
<text x="260.6" y="206.9">1</text>
<text x="264.7" y="206.9">of</text>
<text x="268.9" y="206.9">1</text>
<text x="273" y="204.1">&lt;RevCode&gt;</text>
</g>
<g font-size="1.2" fill="#004080">
<text x="99.4" y="62.3">GND1</text>
<text x="99.4" y="63.7">ANT</text>
<text x="99.4" y="65">GND2</text>
<text x="116.6" y="62.3">GND5</text>
<text x="117.5" y="63.7">ADC</text>
<text x="117.9" y="65">3V0</text>
<text x="99.4" y="66.4">VOL+/TMS</text>
<text x="99.4" y="67.8">VOL-/TCK</text>
<text x="99.4" y="69.2">NEXT/TDO</text>
<text x="99.4" y="70.5">PREV/TDI</text>
<text x="99.4" y="71.9">RSTN</text>
<text x="116.8" y="67.8">VBUS</text>
<text x="116.8" y="66.4">VBAT</text>
<text x="118.3" y="69.2">RN</text>
<text x="118.4" y="70.5">RP</text>
<text x="118.6" y="71.9">LP</text>
<text x="99.4" y="73.3">MBISTEN</text>
<text x="99.4" y="74.6">TX/GPIO0</text>
<text x="99.4" y="76">RX/GPIO1</text>
<text x="99.4" y="77.4">P.P/CALL/GPIO2</text>
<text x="116.3" y="77.4">MIC_N</text>
<text x="116.4" y="76">MIC_P</text>
<text x="117.1" y="74.6">VMIC</text>
<text x="118.5" y="73.3">LN</text>
<text x="99.4" y="78.7">LED0/GPIO3</text>
<text x="99.4" y="80.1">LED1/GPIO4</text>
<text x="99.4" y="81.5">MUTE/GPIO5</text>
<text x="99.4" y="82.9">GND3</text>
<text x="109.6" y="81.5">AUX_DET/GPIO11</text>
<text x="116" y="80.1">AUX_R</text>
<text x="116.2" y="78.7">AUX_L</text>
<text x="116.6" y="82.9">GND4</text>
<text x="174.8" y="110.1" transform="rotate(-90 174.8 110.1)">NC2</text>
<text x="177.5" y="111" transform="rotate(-90 177.5 111)">CRY2</text>
<text x="99.4" y="118.5">INL-</text>
<text x="99.4" y="119.9">INL+</text>
<text x="103.5" y="115.9" transform="rotate(-90 103.5 115.9)">GND</text>
<text x="104.9" y="116.4" transform="rotate(-90 104.9 116.4)">OUTL</text>
<text x="106.2" y="116.7" transform="rotate(-90 106.2 116.7)">SGND</text>
<text x="107.6" y="116.6" transform="rotate(-90 107.6 116.6)">PVDD</text>
<text x="108.9" y="118.5">HPVDD</text>
<text x="109" y="114.9" transform="rotate(-90 109 114.9)">EN</text>
<text x="110" y="119.9">CAP+</text>
<text x="174.8" y="114.5" transform="rotate(-90 174.8 114.5)">CRY1</text>
<text x="177.5" y="114.5" transform="rotate(-90 177.5 114.5)">NC1</text>
<text x="194.1" y="114.4">XTAL2</text>
<text x="194.1" y="115.8">XTAL1</text>
<text x="194.1" y="117.2">VCC</text>
<text x="194.1" y="118.5">GND</text>
<text x="194.1" y="119.9">RFO</text>
<text x="198.5" y="119.9">SCK</text>
<text x="198.5" y="118.5">SDA</text>
<text x="198.9" y="117.2">VIO</text>
<text x="199" y="115.8">ARI</text>
<text x="199.2" y="114.4">ALI</text>
<text x="99.4" y="121.3">INR+</text>
<text x="99.4" y="122.6">INR-</text>
<text x="109.6" y="121.3">PGND</text>
<text x="110.7" y="122.6">CAP</text>
<text x="104.9" y="126.9" transform="rotate(-90 104.9 126.9)">OUTR</text>
<text x="106.2" y="126.9" transform="rotate(-90 106.2 126.9)">G0</text>
<text x="107.6" y="126.9" transform="rotate(-90 107.6 126.9)">G1</text>
<text x="109" y="126.9" transform="rotate(-90 109 126.9)">HPVSS</text>
</g>
<g font-size="1.2" fill="#000080">
<text x="126.2" y="61.5">C22</text>
<text x="126.2" y="64.2">220UF</text>
<text x="131.7" y="61.5">C23</text>
<text x="131.7" y="64.2">0.1uF</text>
<text x="186.6" y="61.5">L13</text>
<text x="193.4" y="61.5">BLM15AG601SN1D</text>
<text x="107" y="68.3">BK8000L</text>
<text x="108.4" y="67">U1</text>
<text x="186.6" y="68.3">L11</text>
<text x="193.4" y="68.3">BLM15AG601SN1D</text>
<text x="186.6" y="75.2">L12</text>
<text x="193.4" y="75.2">BLM15AG601SN1D</text>
<text x="75.5" y="79.3">D2</text>
<text x="80.9" y="79.3">LED R128</text>
<text x="89.4" y="79.2">1K</text>
<text x="133.1" y="80.7">R52</text>
<text x="137.2" y="80.7">10K</text>
<text x="82.3" y="106.7">L6</text>
<text x="89.2" y="106.7">BLM15AG601SN1D</text>
<text x="109.8" y="106.7">C93</text>
<text x="113.9" y="106.7">10uF</text>
<text x="122.1" y="106.7">BLM15AG601SN1D</text>
<text x="124.8" y="102.6">L14</text>
<text x="167.3" y="104">C101</text>
<text x="171.5" y="104">22pF</text>
<text x="82.3" y="113.6">C84</text>
<text x="86.4" y="113.6">4.7uF</text>
<text x="124.8" y="112.2">R126</text>
<text x="126.5" y="109.2">R127</text>
<text x="131.9" y="109.3">10K</text>
<text x="178.3" y="112.2">CRYSTAL_12MHZ</text>
<text x="179.2" y="108.1">Y4</text>
<text x="194.4" y="111.7">U19</text>
<text x="82.3" y="117.7">C87</text>
<text x="86.4" y="117.7">4.7uF</text>
<text x="104.3" y="119.1">U18</text>
<text x="120.7" y="117.7">1uF</text>
<text x="124.8" y="116.3">100K</text>
<text x="167.3" y="117.7">C100</text>
<text x="171.5" y="117.7">22pF</text>
<text x="183.8" y="119.1">C96</text>
<text x="214" y="119.1">C98</text>
<text x="218.1" y="119.1">C99</text>
<text x="82.3" y="121.8">C88</text>
<text x="82.3" y="125.9">C89</text>
<text x="86.4" y="121.8">4.7uF</text>
<text x="86.4" y="125.9">4.7uF</text>
<text x="102.9" y="120.4">PAM8908</text>
<text x="116.6" y="121.8">C90</text>
<text x="120.7" y="121.8">1uF</text>
<text x="183.8" y="121.8">10uF</text>
<text x="189.3" y="125.9">L8</text>
<text x="192.1" y="124.6">C97</text>
<text x="194.5" y="122.4">QN8027</text>
<text x="196.2" y="124.6">1000pF</text>
<text x="204.4" y="124.6">E2</text>
<text x="207.1" y="124.6">ANTENNA</text>
<text x="214" y="121.8">220uF 0.1uF</text>
<text x="116.6" y="130">C92</text>
<text x="120.7" y="130">1uF</text>
<text x="80.9" y="132.8">L7</text>
<text x="87.8" y="132.8">BLM15AG601SN1D</text>
<text x="102.9" y="132.8">R123</text>
<text x="102.9" y="136.9">10K</text>
<text x="107" y="132.8">R124</text>
<text x="107" y="136.9">10K</text>
<text x="189.3" y="132.8">150nH</text>
</g>
<g font-size="1.2" fill="#008000">
<text x="126.2" y="65.6">TC7343</text>
<text x="131.7" y="65.6">C0402</text>
<text x="189.3" y="62.9">L0402</text>
<text x="108.4" y="69.7">GPS32</text>
<text x="189.3" y="69.7">L0402</text>
<text x="189.3" y="76.6">L0402</text>
<text x="80.9" y="80.7">D0603</text>
<text x="86.4" y="80.7">R0402</text>
<text x="134.4" y="83.4">R0402</text>
<text x="123.5" y="105.4">L0402</text>
<text x="168.7" y="105.4">C0402</text>
<text x="85" y="108.1">L0402</text>
<text x="111.1" y="108.1">C0603</text>
<text x="128.9" y="110.9">R0402</text>
<text x="178.3" y="113.6">X4-0302A</text>
<text x="197.5" y="112.2">SOP10-I20-170</text>
<text x="83.7" y="119.1">C0603</text>
<text x="83.7" y="115">C0603</text>
<text x="118" y="119.1">C0402</text>
<text x="124.8" y="115">R0402</text>
<text x="168.7" y="119.1">C0402</text>
<text x="83.7" y="123.2">C0603</text>
<text x="101.5" y="121.8">QFN17-I20-115115</text>
<text x="118" y="123.2">C0402</text>
<text x="182.5" y="123.2">C0603</text>
<text x="194.8" y="125.9">C0402</text>
<text x="207.1" y="125.9">tp80smd</text>
<text x="214" y="123.2">EIA3528</text>
<text x="218.1" y="123.2">C0402</text>
<text x="83.7" y="127.3">C0603</text>
<text x="118" y="131.4">C0402</text>
<text x="189.3" y="130">L0402</text>
<text x="83.7" y="134.2">L0402</text>
<text x="101.5" y="135.6">R0402</text>
<text x="107" y="135.6">R0402</text>
</g>
<g font-size="1.2" fill="#f00">
<text x="126.4" y="68.1">SPK_RN</text>
<text x="126.4" y="69.5">SPK_RP</text>
<text x="126.4" y="70.8">SPK_LP</text>
<text x="64.9" y="74.6">TXD_BLUETOOTH</text>
<text x="65" y="75.9">RXD_BLUETOOTH</text>
<text x="126.4" y="72.2">SPK_LN</text>
<text x="126.4" y="80.4">AUX_DET</text>
<text x="75.7" y="106.7">ALI</text>
<text x="116.9" y="104">PVDD</text>
<text x="75.7" y="113.4">SPK_LN</text>
<text x="146.9" y="110.3">MUTE</text>
<text x="208.7" y="113.6">ALI</text>
<text x="75.7" y="117.5">SPK_LP</text>
<text x="204.6" y="117.7">SDA</text>
<text x="204.6" y="119">SCL</text>
<text x="208.7" y="114.9">ARI</text>
<text x="209.6" y="118.5">SDA</text>
<text x="209.6" y="119.9">SCL</text>
<text x="75.7" y="121.6">SPK_RP</text>
<text x="75.7" y="125.7">SPK_RN</text>
<text x="75.7" y="132.8">ARI</text>
<text x="107.3" y="138.3">PVDD</text>
</g>
<g font-size="1">
<text x="28.8" y="1">5</text>
<text x="83.7" y="1">4</text>
<text x="138.6" y="1">3</text>
<text x="193.4" y="1">2</text>
<text x="248.3" y="1">1</text>
<text x=".4" y="27.9">D</text>
<text x="276.1" y="27.9">D</text>
<text x=".4" y="79.4">C</text>
<text x="276.1" y="79.4">C</text>
<text x=".4" y="130.8">B</text>
<text x="276.1" y="130.8">B</text>
<text x=".4" y="182.2">A</text>
<text x="276.1" y="182.2">A</text>
<text x="28.8" y="208.1">5</text>
<text x="83.7" y="208.1">4</text>
<text x="138.6" y="208.1">3</text>
<text x="193.4" y="208.1">2</text>
<text x="248.3" y="208.1">1</text>
</g>
</svg>
